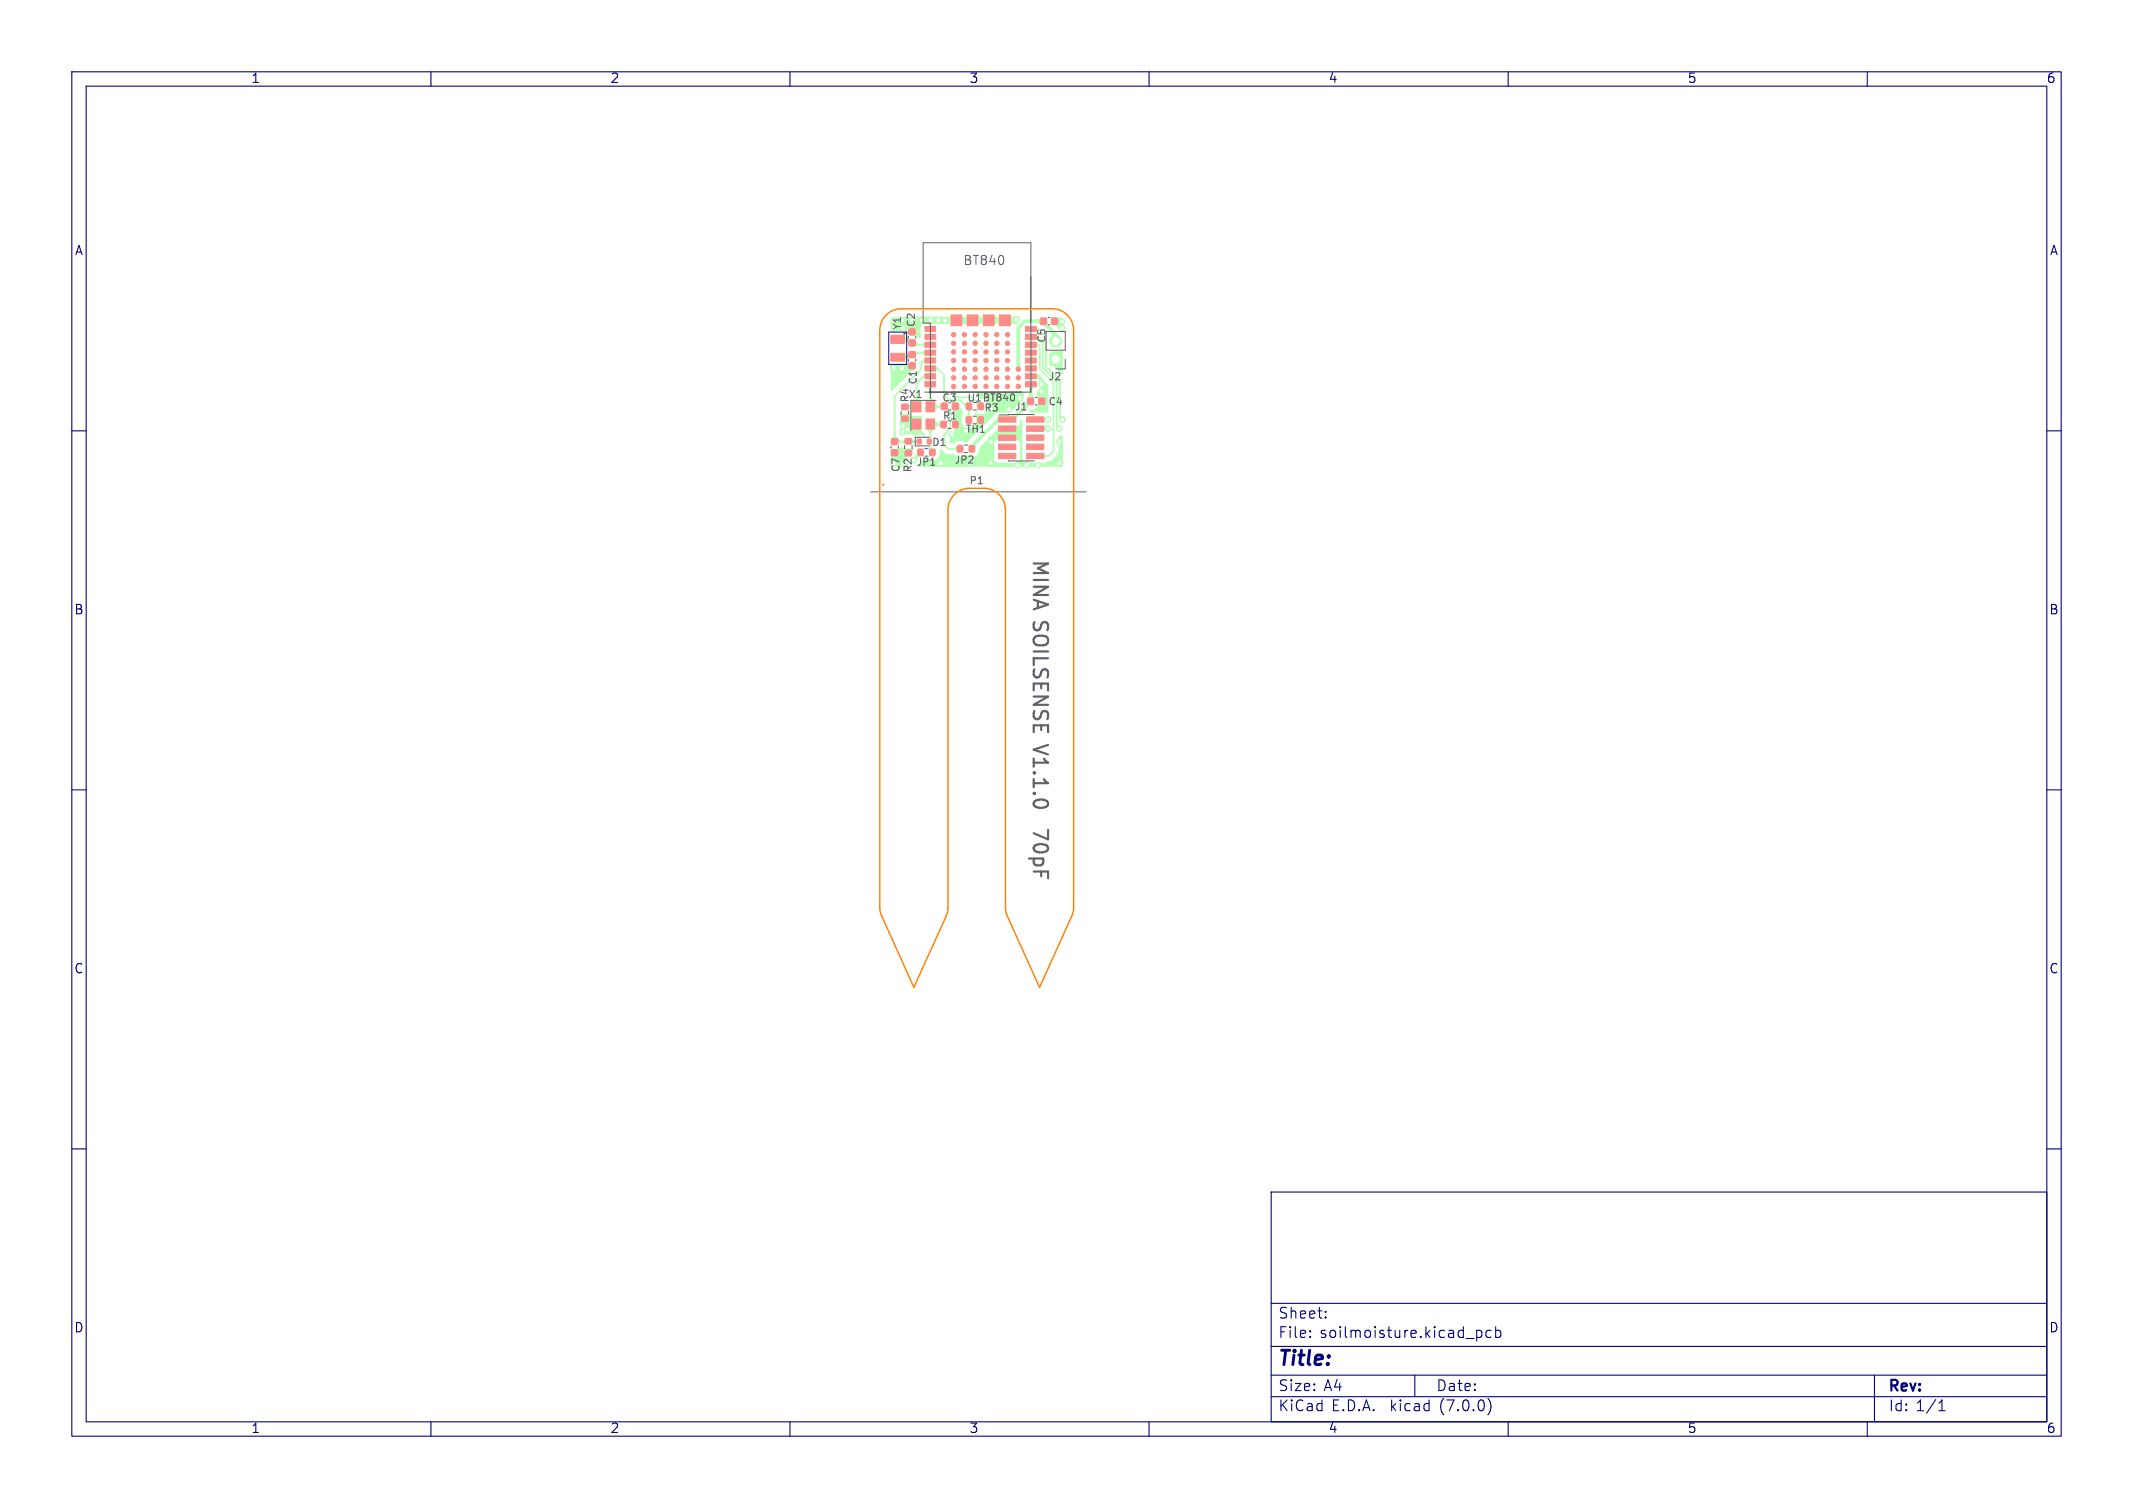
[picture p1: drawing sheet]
<svg xmlns="http://www.w3.org/2000/svg" width="297mm" height="210mm" viewBox="0 0 297 210" stroke-linecap="round" stroke-linejoin="round" font-family="sans-serif">
<g fill="#b3ffb3" stroke="#b3ffb3" stroke-width=".14">
<path d="M139 58h2.4v.8h-2.4z"/>
<path d="M142.9 58h2.4v.8h-2.4z"/>
<path d="M139 59.3h2.4v.8h-2.4z"/>
<path d="M142.9 59.3h2.4v.8h-2.4z"/>
<path d="M139 60.6h2.4v.7h-2.4z"/>
<path d="M142.9 60.6h2.4v.7h-2.4z"/>
<path d="M139 61.9h2.4v.7h-2.4z"/>
<path d="M142.9 61.9h2.4v.7h-2.4z"/>
<path d="M139 63.1h2.4v.8h-2.4z"/>
<path d="M142.9 63.1h2.4v.8h-2.4z"/>
<path d="M128.8 45.5h1.5v.7h-1.5z"/>
<path d="M128.8 46.6h1.5v.7h-1.5z"/>
<path d="M128.8 47.7h1.5v.7h-1.5z"/>
<path d="M128.8 48.8h1.5v.7h-1.5z"/>
<path d="M128.8 49.9h1.5v.7h-1.5z"/>
<path d="M128.8 51h1.5v.7h-1.5z"/>
<path d="M128.8 52.1h1.5v.7h-1.5z"/>
<path d="M128.8 53.2h1.5v.7h-1.5z"/>
<path d="M142.8 53.2h1.5v.7h-1.5z"/>
<path d="M142.8 52.1h1.5v.7h-1.5z"/>
<path d="M142.8 51h1.5v.7h-1.5z"/>
<path d="M142.8 49.9h1.5v.7h-1.5z"/>
<path d="M142.8 48.8h1.5v.7h-1.5z"/>
<path d="M142.8 47.7h1.5v.7h-1.5z"/>
<path d="M142.8 46.6h1.5v.7h-1.5z"/>
<path d="M142.8 45.5h1.5v.7h-1.5z"/>
<path d="M132.4 43.9h1.5v1.5h-1.5z"/>
<path d="M134.7 43.9h1.5v1.5h-1.5z"/>
<path d="M136.9 43.9h1.5v1.5h-1.5z"/>
<path d="M139.2 43.9h1.5v1.5h-1.5z"/>
<path d="M124.1 46.7h1.8v1.1h-1.8z"/>
<path d="M124.1 49.2h1.8v1.1h-1.8z"/>
<path d="M144.9 44.3h.8v.8h-.8z"/>
<path d="M146.5 44.3h.7v.8h-.7z"/>
<path d="M131.1 56.2h.8v.8h-.8z"/>
<path d="M132.7 56.2h.7v.8h-.7z"/>
<path d="M126.6 50.6h.8v.7h-.8z"/>
<path d="M126.6 49h.8v.8h-.8z"/>
<path d="M127 56h1.2v1.4h-1.2z"/>
<path d="M127 58.4h1.2v1.4h-1.2z"/>
<path d="M128.9 58.4h1.2v1.4h-1.2z"/>
<path d="M128.9 56h1.2v1.4h-1.2z"/>
<path d="M129.5 62.6h.7v.8h-.7z"/>
<path d="M127.8 62.6h.7v.8h-.7z"/>
<path d="M133.3 62.1h.7v.8h-.7z"/>
<path d="M135 62.1h.7v.8h-.7z"/>
<path d="M126.6 45.8h.8v.8h-.8z"/>
<path d="M126.6 47.4h.8v.7h-.8z"/>
<path d="M146.2 49.2h1.7v1.7h-1.7z"/>
<path d="M125.6 56.3h.8v.7h-.8z"/>
<path d="M125.6 58h.8v.7h-.8z"/>
<path d="M143.1 55.5h.8v.8h-.8z"/>
<path d="M144.7 55.5h.7v.8h-.7z"/>
<path d="M136.2 56.2h.7v.8h-.7z"/>
<path d="M134.6 56.2h.7v.8h-.7z"/>
<path d="M131 58.7h.7v.8h-.7z"/>
<path d="M132.7 58.7h.7v.8h-.7z"/>
<path d="M126.1 61.1h.8v.7h-.8z"/>
<path d="M126.1 62.8h.8v.6h-.8z"/>
<path d="M124.2 61.1h.8v.8h-.8z"/>
<path d="M124.2 62.7h.8v.7h-.8z"/>
<path d="M134.6 58.1h.7v.8h-.7z"/>
<path d="M136.2 58.1h.7v.8h-.7z"/>
<path d="M127.7 61.2h.6v.6h-.6z"/>
<path d="M129.1 61.2h.6v.6h-.6z"/>
<circle cx="134.3" cy="46.6" r=".3"/>
<circle cx="134.3" cy="47.8" r=".3"/>
<circle cx="134.3" cy="49" r=".3"/>
<circle cx="134.3" cy="50.2" r=".3"/>
<circle cx="134.3" cy="51.4" r=".3"/>
<circle cx="134.3" cy="52.6" r=".3"/>
<circle cx="134.3" cy="53.8" r=".3"/>
<circle cx="135.8" cy="46.6" r=".3"/>
<circle cx="135.8" cy="47.8" r=".3"/>
<circle cx="135.8" cy="49" r=".3"/>
<circle cx="135.8" cy="50.2" r=".3"/>
<circle cx="135.8" cy="51.4" r=".3"/>
<circle cx="135.8" cy="52.6" r=".3"/>
<circle cx="135.8" cy="53.8" r=".3"/>
<circle cx="137.3" cy="46.6" r=".3"/>
<circle cx="137.3" cy="47.8" r=".3"/>
<circle cx="137.3" cy="49" r=".3"/>
<circle cx="137.3" cy="50.2" r=".3"/>
<circle cx="137.3" cy="51.4" r=".3"/>
<circle cx="137.3" cy="52.6" r=".3"/>
<circle cx="137.3" cy="53.8" r=".3"/>
<circle cx="138.8" cy="46.6" r=".3"/>
<circle cx="138.8" cy="47.8" r=".3"/>
<circle cx="138.8" cy="49" r=".3"/>
<circle cx="138.8" cy="50.2" r=".3"/>
<circle cx="138.8" cy="51.4" r=".3"/>
<circle cx="138.8" cy="52.6" r=".3"/>
<circle cx="138.8" cy="53.8" r=".3"/>
<circle cx="140.3" cy="46.6" r=".3"/>
<circle cx="140.3" cy="47.8" r=".3"/>
<circle cx="140.3" cy="49" r=".3"/>
<circle cx="140.3" cy="50.2" r=".3"/>
<circle cx="140.3" cy="51.4" r=".3"/>
<circle cx="140.3" cy="52.6" r=".3"/>
<circle cx="140.3" cy="53.8" r=".3"/>
<circle cx="141.8" cy="51.4" r=".3"/>
<circle cx="141.8" cy="52.6" r=".3"/>
<circle cx="141.8" cy="53.8" r=".3"/>
<circle cx="132.8" cy="46.6" r=".3"/>
<circle cx="132.8" cy="47.8" r=".3"/>
<circle cx="132.8" cy="49" r=".3"/>
<circle cx="132.8" cy="50.2" r=".3"/>
<circle cx="132.8" cy="51.4" r=".3"/>
<circle cx="132.8" cy="52.6" r=".3"/>
<circle cx="132.8" cy="53.8" r=".3"/>
<circle cx="147" cy="47.5" r=".85"/>
<circle cx="129.6" cy="44.6" r=".4"/>
<circle cx="144.5" cy="64.8" r=".4"/>
<circle cx="138" cy="61.5" r=".4"/>
<circle cx="125.7" cy="59.3" r=".4"/>
<circle cx="147.5" cy="61.5" r=".4"/>
<circle cx="141.7" cy="64.8" r=".4"/>
<circle cx="147.9" cy="45.7" r=".4"/>
<circle cx="132.5" cy="60.5" r=".4"/>
<circle cx="141.5" cy="44.5" r=".4"/>
<circle cx="124.5" cy="45.7" r=".4"/>
<circle cx="147.9" cy="44.8" r=".4"/>
<circle cx="125.7" cy="64.6" r=".4"/>
<circle cx="130.6" cy="44.6" r=".4"/>
<circle cx="124.5" cy="51.3" r=".4"/>
<circle cx="126.4" cy="59.8" r=".4"/>
<circle cx="124.5" cy="44.7" r=".4"/>
<circle cx="125.7" cy="60.2" r=".4"/>
<circle cx="142" cy="55.5" r=".4"/>
<circle cx="131.6" cy="44.6" r=".4"/>
<circle cx="147.5" cy="64.5" r=".4"/>
<circle cx="140.5" cy="57" r=".4"/>
<circle cx="125.6" cy="51.3" r=".4"/>
<circle cx="145" cy="54.5" r=".4"/>
<circle cx="145" cy="53.5" r=".4"/>
<circle cx="131" cy="64.5" r=".4"/>
<circle cx="138" cy="64.5" r=".4"/>
<circle cx="142.9" cy="64.8" r=".4"/>
<circle cx="128.4" cy="44.6" r=".4"/>
<circle cx="148" cy="58.4" r=".4"/>
<circle cx="146" cy="58.4" r=".4"/>
<circle cx="146" cy="59.7" r=".4"/>
<circle cx="147.5" cy="59.7" r=".4"/>
</g>
<path d="M129.5 53.5v3.2h1.9M131.5 56.6l.8 .8M132.3 58.5v1.2l-.8 .8v1.5l.5 .5h1.7M133 59.1l.9 .9" fill="none" stroke="#b3ffb3" stroke-width=".25"/>
<path d="M137.9 64.4l.1 .1M137.9 61.4l.1 .1" fill="none" stroke="#b3ffb3" stroke-width=".5"/>
<circle cx="128.4" cy="44.6" r=".5" fill="#b3ffb3"/>
<path d="M124.5 51.3h1.1M125.6 44.6h2.8l-1.4 1.4M127 50.8l-.5 .5M129.6 44.6h2" fill="none" stroke="#b3ffb3" stroke-width="1"/>
<path d="M143.5 52.4h1l.5 .5M137.9 64.8h6.6M137.9 61h2.3M138 61.5l-.1 .1v2.8" fill="none" stroke="#b3ffb3" stroke-width=".5"/>
<path d="M133 56.6v2.5M136.6 58.5l-1.5 1.5M132.5 60.5h.4" fill="none" stroke="#b3ffb3" stroke-width=".25"/>
<circle cx="128.4" cy="44.6" r=".5" fill="#b3ffb3"/>
<path d="M140.2 59.7v1.3" fill="none" stroke="#b3ffb3" stroke-width=".5"/>
<path d="M133 59.1v1.3" fill="none" stroke="#b3ffb3" stroke-width=".25"/>
<path d="M128.4 44.6h1.2" fill="none" stroke="#b3ffb3" stroke-width="1"/>
<g fill="#b3ffb3">
<circle cx="130.6" cy="44.6" r=".5"/>
<circle cx="129.6" cy="44.6" r=".5"/>
</g>
<path d="M137.9 61v.4" fill="none" stroke="#b3ffb3" stroke-width=".5"/>
<path d="M124.6 63h1.8M133 60.4l-.1 .1" fill="none" stroke="#b3ffb3" stroke-width=".25"/>
<path d="M141.5 44.5l-.1 .1" fill="none" stroke="#b3ffb3" stroke-width="1"/>
<circle cx="130.6" cy="44.6" r=".5" fill="#b3ffb3"/>
<g fill="none" stroke="#b3ffb3" stroke-width=".25">
<path d="M124.5 47.3h2l.5 .5M127 49.2l-.5 .5h-2M127.1 49.1h2.4M127.2 48h2.3M129.5 50.2h-1l-.2 .3v.9l-3.7 3.7v6.4h1.8M129.5 51.3h1l.9 .9v2.7M129.5 52.4h-1l-.9 .9v3.4h-1.6M129.5 59.1v3.6l.3 .3M129.6 59.1h1.8M132.3 55.8h1.5l.8 .8M132.8 53.8v1M133.3 55.3h2"/>
<path d="M133.9 60h.6M134.9 56.6v1.9M143.5 45.8h1M143.5 46.9h1M143.5 48h1l.3 .3v3.1l1.9 1.9v9.5l-.7 .7h-1.9M144.1 58.4h1.9M144.1 59.7h1.9M145.2 47.6v3.6l1.9 1.9v6.2l.4 .4M145.7 46.9v4.1l1.9 1.9v5.1l.4 .4M126.5 61.4l1.5 .1M128.2 63l-1 .9"/>
</g>
<path d="M140.2 58.4h-1.2l-3.7 3.7v.4M143.5 53.5v2.4l-2.5 2.5M145 52.9v.6M145.3 44.7h-2.6l-.9 1v5.7M145.3 44.9l1.7 1.7v.9M138 64.5l-.1 .3" fill="none" stroke="#b3ffb3" stroke-width=".5"/>
<path d="M124.4 51.3h.1M125.6 51.3h.9M127 46v.2M131.6 44.6h9.8" fill="none" stroke="#b3ffb3" stroke-width="1"/>
<g fill="#b3ffb3">
<path d="M126.4 56.5l.6-.4 .6 .6-.6 .5-.6-.4z"/>
<path d="M140.2 58.1l1.2-.5 .4 .4-.4 .3-1.1 .1z"/>
<path d="M144.2 59.7l1.1-.4 .4 .3v.2l-.4 .3z"/>
<path d="M131.5 56.6l.4-.2 .4 .8-.2 .2-.8-.3z"/>
<path d="M128.4 47.9l.4-.2 .7 .3-.7 .4-.4-.3z"/>
<path d="M134.3 56.1h.4l.2 .5-.4 .2-.4-.5z"/>
<path d="M129.5 59l.6-.5 .6 .5v.2l-.6 .5z"/>
<path d="M124.9 61.1l.6 .3v.2l-.6 .3-.3-.4z"/>
<path d="M129.5 56.6l.6-.5 .6 .4v.3l-.6 .4z"/>
<path d="M138.6 58.5l.4-.2 1.2 .1 .1 .4-1.3 .1z"/>
<path d="M132.9 62.4l.4-.3 .4 .4-.4 .4-.4-.3z"/>
<path d="M126.8 61.1l.6 .3-.1 .2-.5 .2-.3-.4z"/>
<path d="M125 49.7l.9-.5 .7 .6-.7 .5z"/>
<path d="M128.4 49l.4-.2 .7 .3-.7 .4-.4-.3z"/>
<path d="M143.3 55h.5l.1 .5-.4 .4-.4-.4z"/>
<path d="M126.5 49.1l.5 .3 .1 .4-1 .1v-.3z"/>
<path d="M134.5 56.9l.4-.3 .4 .3-.3 .6h-.2z"/>
<path d="M129.4 55.4h.3l.4 .6-.6 .6-.6-.6z"/>
<path d="M128.4 50.2l.4-.3 .7 .3-.7 .4z"/>
<path d="M128.4 52.4l.4-.3 .7 .3-.7 .4z"/>
<path d="M127.8 62.8l.4 .2 .1 .5-.7 .2-.2-.1z"/>
<path d="M129.6 51.3l.7-.3 .4 .3-.4 .4z"/>
<path d="M132.5 53.9l.3-.1 .3 .1-.2 .5h-.2z"/>
<path d="M129.5 59.1l.6 .7-.4 .6h-.3l-.5-.6z"/>
<path d="M144.2 58.4l1.1-.3 .4 .2v.2l-.4 .3z"/>
<path d="M134.8 57.6h.2l.3 .5-.4 .4-.4-.4z"/>
<path d="M141.5 50.8h.5l.1 .6h-.6z"/>
<path d="M147 59h.3l.1 .2 .4 .2-.3 .3h-.4z"/>
<path d="M146.3 46.2l.3-.3 1 1-.6 .6h-.8v-.3a.72 .72 0 0 0 .1-1z"/>
<path d="M143.6 48l.7-.3 .4 .3-.4 .4z"/>
<path d="M135.5 61.6l.4 .3-.2 .7-.4-.1-.2-.5z"/>
<path d="M126.2 47.1l.9 .2-.1 .5-.5 .2-.3-.6z"/>
<path d="M127.4 61.4l.3-.2 .3 .3-.3 .3-.3-.2z"/>
<path d="M124.4 60.6h.3l.3 .6-.4 .3-.5-.3z"/>
<path d="M125.6 61.4l.5-.3 .4 .3-.4 .4-.5-.2z"/>
<path d="M130.6 59l.4-.3 .4 .4-.4 .4-.4-.3z"/>
<path d="M125 47.2l.9-.5 .7 .5-.7 .6z"/>
<path d="M147.5 57.8h.2l.1 .2 .4 .1-.2 .3h-.4z"/>
<path d="M127.2 48.9l.7 .1v.2l-.5 .5-.4-.3z"/>
<path d="M143.6 45.8l.7-.3 .4 .3-.4 .4z"/>
<path d="M127.5 55.4h.3l.4 .6-.6 .6-.6-.6z"/>
<path d="M143.1 55.7l.4 .2 .2 .5-.7 .4-.4-.4z"/>
<path d="M144.2 63.5l1.1-.4 .4 .3v.2l-.4 .3z"/>
<path d="M143.6 46.9l.7-.3 .4 .3-.4 .4z"/>
<path d="M145.3 44.7l.4-.1 .4 .7-.3 .4-.7-.5z"/>
<path d="M126.3 56.3l.6 .2v.3l-.5 .3-.4-.4z"/>
<path d="M145.2 58.3l.6-.2 .2 .3-.2 .4-.6-.3z"/>
<path d="M127.1 63.7l.5-.3 .2 .1-.2 .7-.4-.1z"/>
<path d="M127 47.8l.4-.4 .5 .5v.2l-.6 .1z"/>
<path d="M135.8 56l.2-.2 .6 .3v.5l-.4 .1z"/>
<path d="M145.2 59.6l.6-.3 .2 .4-.2 .3-.6-.2z"/>
<path d="M144.4 44.5l.6-.2 .3 .4-.3 .5-.6-.2z"/>
<path d="M130.6 56.5l.5-.3 .4 .4-.3 .4-.6-.2z"/>
<path d="M129.5 53.5l.4 .4-.2 .3h-.3l-.2-.3z"/>
<path d="M143.2 53.9l.3-.4 .4 .4-.1 .3h-.5z"/>
<path d="M124 62.6l.9-.1 .7-.3 .4 .2h1.2v.3l-.2 .4-.5 .3-.2 .5v.4l.2 .7h-2.4z"/>
<path d="M128.3 64.1l.7-.3 .6 .3h.6l.3-.2h7.9l.1 .1a.6 .6 0 0 0 .5 .5h2.5l.4-.2 .1-.4v-2.1a.59 .59 0 0 0-.5-.5h-2.5l-.4 .1-.2 .4v2.1h-7.9l.3-.4v-.8l.1-.2 .9 .7h1l.5 .4h.8l.4-.3 .4 .3h.7a1.04 1.04 0 0 0 .8-1.2l.1-.2 2.7-2.8h2.3a.72 .72 0 0 0 .6-.9l.1-.1 .1 .1 .1 .6v4.9a.6 .6 0 0 0 .5 .5h2.5l1.1-.4 .9-1.1v-2.2l.4-.2 .2 .1v4.2l-.1 .1h-19.9l-.1-.2z"/>
<path d="M132.7 56.5h.7l.4 .4 .4 .6-.3 .7 .1 .9 .4 .4 .8 .1a.79 .79 0 0 0 .7-.8v-.8l-.2-.4h1.2l.5-.2a1.33 1.33 0 0 0 .2-1.1 .85 .85 0 0 0-.9-.8l-.3-.1-.5-.5v-.2l.3-.1 1 .1 .5-.1 1 .1 .5-.1 1 .1 .5-.1 1 .1 .8-.1 .2 .1-.4 1.1-1.2 1.3-1 .3-1.4 .1-4.2 4.2-.4-.3h-.7l-.3 .1-.3 .3-.6-.1v-.9l.7-.7 .1-.3v-2.5z"/>
<path d="M125.4 57.6l1.1 .1 .5 .3h1.3l.1 1.9 .3 .5a.18 .18 0 0 1 .1 .2 .18 .18 0 0 1-.1 .1l-.5-.2-.9 .2-.5-.3-.8 .1-.6 .2-.1-.3z"/>
<path d="M143.5 52.3l1.1-.1 1.3 1.4 .1 3.7-.4 .2-2.2-.1a.43 .43 0 0 1 .4-.4 .85 .85 0 0 0 .8-.8v-.7l-.2-.9 .3-.3 .2-.3v-.9a.58 .58 0 0 0-.6-.5l-.7-.1z"/>
<path d="M124 51l2.1-.1 .6-.5h.7l.1 .2v.6l-3.4 3.3-.1-.1z"/>
<path d="M146.4 48.9h.1a1.84 1.84 0 0 0 1.4-.2l.1 3.3-.1 .1-1.5-1.4z"/>
<path d="M124 44.3l17.7-.1 .2 .1-.8 .8h-10.3l-.5-.2h-1.7l-.2 .1-.2 .3v1.7l-.1 .2-.6-.4-.5-.1-.4-.2-.5-.4h-2z"/>
<path d="M146.4 44.2l1.6 .1-.1 1.9h-.1l-1.2-1.2-.3-.5z"/>
</g>
<g fill="#fff" stroke="#fff" stroke-width=".14">
<circle cx="129.6" cy="44.6" r=".2"/>
<circle cx="144.5" cy="64.8" r=".2"/>
<circle cx="138" cy="61.5" r=".2"/>
<circle cx="125.7" cy="59.3" r=".2"/>
<circle cx="147.5" cy="61.5" r=".2"/>
<circle cx="141.7" cy="64.8" r=".2"/>
<circle cx="147.9" cy="45.7" r=".2"/>
<circle cx="132.5" cy="60.5" r=".2"/>
<circle cx="141.5" cy="44.5" r=".2"/>
<circle cx="147.9" cy="44.8" r=".2"/>
<circle cx="130.6" cy="44.6" r=".2"/>
<circle cx="124.5" cy="51.3" r=".2"/>
<circle cx="126.4" cy="59.8" r=".2"/>
<circle cx="125.7" cy="60.2" r=".2"/>
<circle cx="142" cy="55.5" r=".2"/>
<circle cx="131.6" cy="44.6" r=".2"/>
<circle cx="147.5" cy="64.5" r=".2"/>
<circle cx="140.5" cy="57" r=".2"/>
<circle cx="125.6" cy="51.3" r=".2"/>
<circle cx="145" cy="54.5" r=".2"/>
<circle cx="145" cy="53.5" r=".2"/>
<circle cx="131" cy="64.5" r=".2"/>
<circle cx="138" cy="64.5" r=".2"/>
<circle cx="142.9" cy="64.8" r=".2"/>
<circle cx="128.4" cy="44.6" r=".2"/>
<circle cx="148" cy="58.4" r=".2"/>
<circle cx="146" cy="58.4" r=".2"/>
<circle cx="146" cy="59.7" r=".2"/>
<circle cx="147.5" cy="59.7" r=".2"/>
<circle cx="147" cy="50" r=".5"/>
<circle cx="147" cy="47.5" r=".5"/>
</g>
<g fill="#ff8a8a" stroke="#ff8a8a" stroke-width=".14">
<path d="M139 58h2.4v.8h-2.4z"/>
<path d="M142.9 58h2.4v.8h-2.4z"/>
<path d="M139 59.3h2.4v.8h-2.4z"/>
<path d="M142.9 59.3h2.4v.8h-2.4z"/>
<path d="M139 60.6h2.4v.7h-2.4z"/>
<path d="M142.9 60.6h2.4v.7h-2.4z"/>
<path d="M139 61.9h2.4v.7h-2.4z"/>
<path d="M142.9 61.9h2.4v.7h-2.4z"/>
<path d="M139 63.1h2.4v.8h-2.4z"/>
<path d="M142.9 63.1h2.4v.8h-2.4z"/>
<path d="M128.8 45.5h1.5v.7h-1.5z"/>
<path d="M128.8 46.6h1.5v.7h-1.5z"/>
<path d="M128.8 47.7h1.5v.7h-1.5z"/>
<path d="M128.8 48.8h1.5v.7h-1.5z"/>
<path d="M128.8 49.9h1.5v.7h-1.5z"/>
<path d="M128.8 51h1.5v.7h-1.5z"/>
<path d="M128.8 52.1h1.5v.7h-1.5z"/>
<path d="M128.8 53.2h1.5v.7h-1.5z"/>
<path d="M142.8 53.2h1.5v.7h-1.5z"/>
<path d="M142.8 52.1h1.5v.7h-1.5z"/>
<path d="M142.8 51h1.5v.7h-1.5z"/>
<path d="M142.8 49.9h1.5v.7h-1.5z"/>
<path d="M142.8 48.8h1.5v.7h-1.5z"/>
<path d="M142.8 47.7h1.5v.7h-1.5z"/>
<path d="M142.8 46.6h1.5v.7h-1.5z"/>
<path d="M142.8 45.5h1.5v.7h-1.5z"/>
<path d="M132.4 43.9h1.5v1.5h-1.5z"/>
<path d="M134.7 43.9h1.5v1.5h-1.5z"/>
<path d="M136.9 43.9h1.5v1.5h-1.5z"/>
<path d="M139.2 43.9h1.5v1.5h-1.5z"/>
<path d="M124.1 46.7h1.8v1.1h-1.8z"/>
<path d="M124.1 49.2h1.8v1.1h-1.8z"/>
<path d="M144.9 44.3h.8v.8h-.8z"/>
<path d="M146.5 44.3h.7v.8h-.7z"/>
<path d="M131.1 56.2h.8v.8h-.8z"/>
<path d="M132.7 56.2h.7v.8h-.7z"/>
<path d="M126.6 50.6h.8v.7h-.8z"/>
<path d="M126.6 49h.8v.8h-.8z"/>
<path d="M127 56h1.2v1.4h-1.2z"/>
<path d="M127 58.4h1.2v1.4h-1.2z"/>
<path d="M128.9 58.4h1.2v1.4h-1.2z"/>
<path d="M128.9 56h1.2v1.4h-1.2z"/>
<path d="M129.5 62.6h.7v.8h-.7z"/>
<path d="M127.8 62.6h.7v.8h-.7z"/>
<path d="M133.3 62.1h.7v.8h-.7z"/>
<path d="M135 62.1h.7v.8h-.7z"/>
<path d="M126.6 45.8h.8v.8h-.8z"/>
<path d="M126.6 47.4h.8v.7h-.8z"/>
<path d="M125.6 56.3h.8v.7h-.8z"/>
<path d="M125.6 58h.8v.7h-.8z"/>
<path d="M143.1 55.5h.8v.8h-.8z"/>
<path d="M144.7 55.5h.7v.8h-.7z"/>
<path d="M136.2 56.2h.7v.8h-.7z"/>
<path d="M134.6 56.2h.7v.8h-.7z"/>
<path d="M131 58.7h.7v.8h-.7z"/>
<path d="M132.7 58.7h.7v.8h-.7z"/>
<path d="M126.1 61.1h.8v.7h-.8z"/>
<path d="M126.1 62.8h.8v.6h-.8z"/>
<path d="M124.2 61.1h.8v.8h-.8z"/>
<path d="M124.2 62.7h.8v.7h-.8z"/>
<path d="M134.6 58.1h.7v.8h-.7z"/>
<path d="M136.2 58.1h.7v.8h-.7z"/>
<path d="M127.7 61.2h.6v.6h-.6z"/>
<path d="M129.1 61.2h.6v.6h-.6z"/>
<circle cx="134.3" cy="46.6" r=".3"/>
<circle cx="134.3" cy="47.8" r=".3"/>
<circle cx="134.3" cy="49" r=".3"/>
<circle cx="134.3" cy="50.2" r=".3"/>
<circle cx="134.3" cy="51.4" r=".3"/>
<circle cx="134.3" cy="52.6" r=".3"/>
<circle cx="134.3" cy="53.8" r=".3"/>
<circle cx="135.8" cy="46.6" r=".3"/>
<circle cx="135.8" cy="47.8" r=".3"/>
<circle cx="135.8" cy="49" r=".3"/>
<circle cx="135.8" cy="50.2" r=".3"/>
<circle cx="135.8" cy="51.4" r=".3"/>
<circle cx="135.8" cy="52.6" r=".3"/>
<circle cx="135.8" cy="53.8" r=".3"/>
<circle cx="137.3" cy="46.6" r=".3"/>
<circle cx="137.3" cy="47.8" r=".3"/>
<circle cx="137.3" cy="49" r=".3"/>
<circle cx="137.3" cy="50.2" r=".3"/>
<circle cx="137.3" cy="51.4" r=".3"/>
<circle cx="137.3" cy="52.6" r=".3"/>
<circle cx="137.3" cy="53.8" r=".3"/>
<circle cx="138.8" cy="46.6" r=".3"/>
<circle cx="138.8" cy="47.8" r=".3"/>
<circle cx="138.8" cy="49" r=".3"/>
<circle cx="138.8" cy="50.2" r=".3"/>
<circle cx="138.8" cy="51.4" r=".3"/>
<circle cx="138.8" cy="52.6" r=".3"/>
<circle cx="138.8" cy="53.8" r=".3"/>
<circle cx="140.3" cy="46.6" r=".3"/>
<circle cx="140.3" cy="47.8" r=".3"/>
<circle cx="140.3" cy="49" r=".3"/>
<circle cx="140.3" cy="50.2" r=".3"/>
<circle cx="140.3" cy="51.4" r=".3"/>
<circle cx="140.3" cy="52.6" r=".3"/>
<circle cx="140.3" cy="53.8" r=".3"/>
<circle cx="141.8" cy="51.4" r=".3"/>
<circle cx="141.8" cy="52.6" r=".3"/>
<circle cx="141.8" cy="53.8" r=".3"/>
<circle cx="132.8" cy="46.6" r=".3"/>
<circle cx="132.8" cy="47.8" r=".3"/>
<circle cx="132.8" cy="49" r=".3"/>
<circle cx="132.8" cy="50.2" r=".3"/>
<circle cx="132.8" cy="51.4" r=".3"/>
<circle cx="132.8" cy="52.6" r=".3"/>
<circle cx="132.8" cy="53.8" r=".3"/>
</g>
<path d="M145.9 115.6v1.3" fill="none" stroke="#626262" stroke-width=".3"/>
<g fill="none" stroke="#626262" stroke-width=".14">
<path d="M143.5 38.6h.1M125.5 57.3v.4M126.5 46.8v.3M126.5 50v.3M126.5 57.3v.4M127.5 46.8v.3M127.5 50v.3M128.5 44.9v-11.1h15v20.8h-14.8M128.5 45h1v10.5M130.3 55.8h-3.5v4.2M132 59.6h.4M132.1 57.1h.3"/>
<path d="M135.5 57.1h.5M135.5 58h.5M135.5 59h.5M139.1 57.8h4.9M144.1 55.4h.3M144.1 56.4h.3M145.7 46.2h2.6v2.6h-2.6zM145.9 44.2h.3M145.9 45.2h.3M148.3 50v1.4h-1.3M121.2 68.5h30M124.1 62.1v.3"/>
<path d="M125.1 62.1v.3M126 62v.5M127 62v.5M128.8 63.5h.4M128.8 62.5h.4M129.4 60.9h-2v1.2h2M134.3 62h.4M134.3 63h.4M140.4 64.1h3.6"/>
<circle cx="129.5" cy="54.6" r=".15"/>
</g>
<g fill="#626262" stroke="#626262" stroke-width=".14">
<circle cx="129.5" cy="54.6" r=".05"/>
<circle cx="142.1" cy="54.6" r=".05"/>
<circle cx="125.9" cy="46.4" r=".1"/>
</g>
<path d="M123.4 43.8l.9-.6 1-.2h21.2a3 3 0 0 1 3 3v80.4l-.3 1.2-4.4 9.9-4.5-9.9-.3-1v-55.6a3 3 0 0 0-3-3h-2a3 3 0 0 0-3 3v55.7l-.2 .9-4.6 9.9-4.4-9.9-.2-.6-.1-.7v-80.3l.2-1 .3-.6z" fill="none" stroke="#ff8000" stroke-width=".2"/>
<circle cx="123" cy="67.5" r=".07" fill="#ff8000" stroke="#ff8000" stroke-width=".14"/>
<g fill="none" stroke="#000080" stroke-width=".15">
<path d="M10 10h277v190h-277zM12 12h273v186h-273zM60 10v2M110 10v2M160 10v2M210 10v2M260 10v2M10 60h2M285 60h2M10 110h2M285 110h2M10 160h2"/>
<path d="M285 160h2M177 166h108v32h-108zM60 198v2M110 198v2M160 198v2M177 194.5h108M177 191.5h108M177 187.5h108M177 181.5h108M182.4 186.1l.1 .1-.1 .1M182.4 185.3l.1 .1-.1 .1M184.6 183.4v.1v.1"/>
<path d="M184.6 182.6v.1v.1M197 191.5v3M205.6 185.3v1.5M205.6 185.3h.4l.3 .2v.5l-.1 .2-.2 .1-.4-.1M207.2 194.7a1.72 1.72 0 0 1 0 2.3M207.6 185.3h-.4l-.3 .2v.5l.1 .2 .2 .1 .4-.1M208.3 185.3h.4l.3 .2v.5l-.2 .2-.1 .1-.4-.1M208.3 184.8v1.5M210 198v2M260 198v2M261 191.5v6.5M270 196.5h.8"/>
<path d="M270 195.4l.4-.4v1.5"/>
</g>
<path d="M123.8 46.3h2.4v4.4h-2.4z" fill="none" stroke="#000080" stroke-width=".14"/>
<g font-size="2.8" fill="#626262">
<text x="143.5" y="78" transform="rotate(90 143.5 78)">MINA SOILSENSE V1.1.0</text>
<text x="143.5" y="116.7" transform="rotate(90 143.5 116.7)">70pF</text>
</g>
<text font-size="2.8" fill="#000080" x="178" y="190.8">Title:</text>
<g font-size="2.1" fill="#000080">
<text x="178" y="183.9">Sheet:</text>
<text x="178" y="186.6">File:</text>
<text x="183.8" y="186.6">soilmoisture.kicad_pcb</text>
<text x="178" y="196.8">KiCad</text>
<text x="178" y="194">Size:</text>
<text x="184.3" y="194">A4</text>
<text x="185.4" y="196.8">E.D.A.</text>
<text x="193.6" y="196.8">kicad</text>
<text x="200" y="194">Date:</text>
<text x="200.5" y="196.8">(7.0.0)</text>
<text x="263" y="194.2">Rev:</text>
<text x="263" y="196.8">Id: 1/1</text>
</g>
<g font-size="1.8" fill="#000080">
<text x="35" y="11.8">1</text>
<text x="85" y="11.8">2</text>
<text x="135" y="11.8">3</text>
<text x="185" y="11.8">4</text>
<text x="235" y="11.8">5</text>
<text x="285" y="11.8">6</text>
<text x="10.4" y="35.8">A</text>
<text x="285.4" y="35.8">A</text>
<text x="10.3" y="85.8">B</text>
<text x="285.3" y="85.8">B</text>
<text x="10.3" y="135.8">C</text>
<text x="285.3" y="135.8">C</text>
<text x="10.3" y="185.8">D</text>
<text x="285.3" y="185.8">D</text>
<text x="35" y="199.8">1</text>
<text x="85" y="199.8">2</text>
<text x="135" y="199.8">3</text>
<text x="185" y="199.8">4</text>
<text x="235" y="199.8">5</text>
<text x="285" y="199.8">6</text>
</g>
<text font-size="1.8" fill="#626262" x="134.1" y="37.1">BT840</text>
<g font-size="1.4" fill="#626262">
<text x="125.7" y="46" transform="rotate(-90 125.7 46)">Y1</text>
<text x="127.6" y="45.6" transform="rotate(-90 127.6 45.6)">C2</text>
<text x="145.8" y="47.8" transform="rotate(-90 145.8 47.8)">C5</text>
<text x="127.9" y="53.6" transform="rotate(-90 127.9 53.6)">C1</text>
<text x="146" y="53.2">J2</text>
<text x="126.5" y="55.7">X1</text>
<text x="126.8" y="56.1" transform="rotate(-90 126.8 56.1)">R4</text>
<text x="131.2" y="56.2">C3</text>
<text x="131.2" y="58.7">R1</text>
<text x="134.6" y="56.2">U1 BT840</text>
<text x="137" y="57.6">R3</text>
<text x="141.3" y="57.4">J1</text>
<text x="145.9" y="56.7">C4</text>
<text x="125.5" y="65.8" transform="rotate(-90 125.5 65.8)">C7</text>
<text x="127.2" y="65.8" transform="rotate(-90 127.2 65.8)">R2</text>
<text x="127.6" y="65.1">JP1</text>
<text x="129.7" y="62.4">D1</text>
<text x="132.9" y="64.8">JP2</text>
<text x="134.4" y="60.5">TH1</text>
<text x="134.9" y="67.7">P1</text>
</g>
</svg>
